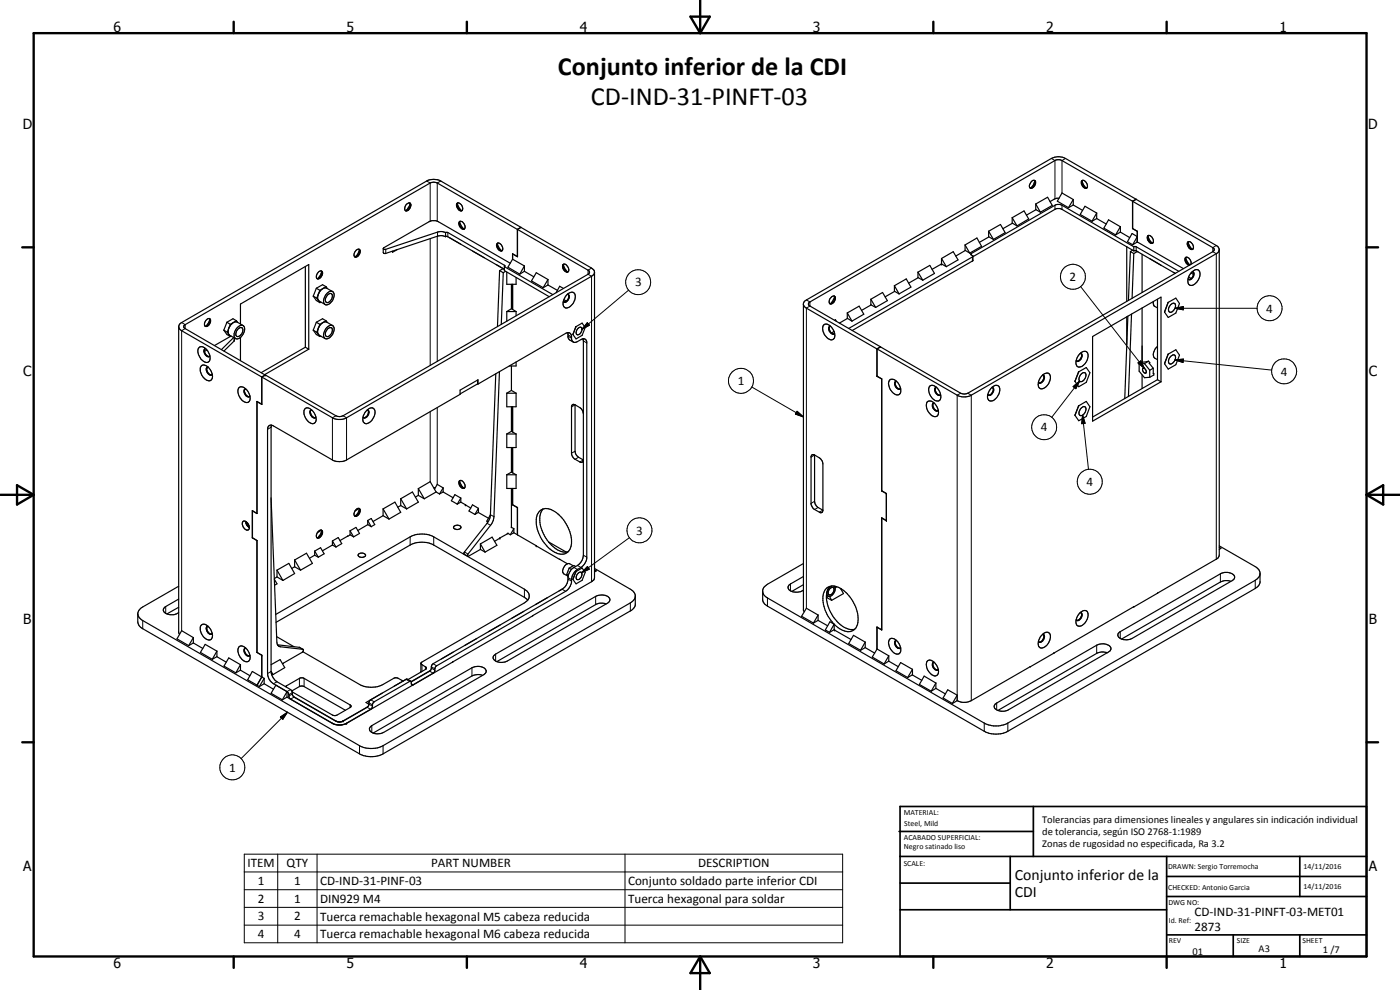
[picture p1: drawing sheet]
<svg xmlns="http://www.w3.org/2000/svg" width="420mm" height="297mm" viewBox="0 0 420 297" stroke-linecap="round" stroke-linejoin="round" font-family="sans-serif">
<g fill="none" stroke="#000" stroke-width=".35">
<path d="M309.1 56.4h.2M310.5 54.1a1.69 1.69 0 0 1-1.2 2.3M310.6 54.3l-.6 1.3-.7 .8M310.6 54.2a1.45 1.45 0 0 1 0 1.6 1.45 1.45 0 0 1-1.5 .6M310.6 54.2a1.43 1.43 0 0 0-1.4 .6 1.43 1.43 0 0 0-.1 1.6M317.8 59.5l-.9 .1-1.8 .9M322.1 59.9l-1.4 2.4M322.1 59.9v1.6M322.1 59.9l-3.4-2-1.4 2.5 3.4 1.9M324.6 54.4l.1-.2a1.51 1.51 0 0 1 1.5 2.2 1.5 1.5 0 0 1-1.6-2zM324.7 54.3l.6 1.3 .7 .8M324.9 54.1a1.61 1.61 0 0 0 1.3 2.3"/>
<path d="M340.9 59.8l-1 .6v8.2M340.9 59.8h.1M341 59.8l-1.1 .6v8.2M106.5 77l.1 .1M106.9 75.1a.67 .67 0 0 1 .6-.4 .67 .67 0 0 1 .6 .5 1.44 1.44 0 0 1-1.7 1.8 1.48 1.48 0 0 1 .5-1.9zM107.8 74.8l.1 .1M107.9 74.9a1.76 1.76 0 0 1-1.3 2.2M107.9 74.9l-.6 1.3-.7 .9M115.1 74.5l13.6-8a2.83 2.83 0 0 1 2.9 0l21.6 12.5M119.2 74.9l-1.4 .8v-.3M121.7 63.2h.1M123 60.9a1.44 1.44 0 0 1 0 1.6 1.44 1.44 0 0 1-1.4 .7"/>
<path d="M123.1 61a1.78 1.78 0 0 1-1.3 2.2M123.1 61.1l-.4 1-.8 1.1M123.1 61a1.51 1.51 0 0 0-1.5 2.2M133.7 69.8h.7l17 9.8 .1 .2-.1 .2M133.7 69.8h.1M133.7 71h.7l17 9.8-2.5-1.4M133.7 69.8v1.2l-1.1-.3-1 .1-15.8 5.2h-.5l-.3-.2 .1-1.3M133.7 69.8l-1.1-.3-1 .1-16 5.2-.5-.2M137.2 61.1l.6 1.3 .7 .8M137.4 60.9a1.53 1.53 0 0 0 .8 2.4 .93 .93 0 0 0 .7-.7 .93 .93 0 0 0-.3-1 1.04 1.04 0 0 0-1.4-.6 1.66 1.66 0 0 0 1.5 2.2M137.9 66.5a1.29 1.29 0 0 1 1.7 1.4 .63 .63 0 0 1-.2 .8 .63 .63 0 0 1-.9-.1 1.75 1.75 0 0 1-.6-2.1zM138 66.5a1.72 1.72 0 0 0 1.4 2.2"/>
<path d="M138 66.5l.3 1.1 .9 1.1M138.1 66.4l-.1 .1M141.8 75.3l3.6 2M149.2 73.1a1.41 1.41 0 0 1 1.5 .6 1.41 1.41 0 0 1-.1 1.6 1.61 1.61 0 0 1-1.4-2.2zM149.3 73.1l.5 1.3 .7 .8M149.4 72.9a1.64 1.64 0 0 0 1.3 2.3M153.8 77.8l-1.4 2.4 3.6 2.1M153.8 77.8l3.6 2M155.3 77l-1.5-.8v1.6M155.3 77h.1M156.3 68.2l-24-13.9a4.9 4.9 0 0 0-3.6-.3l-74.2 42.8-.6 .5-.3 .7M156.3 68.2l-1 .6v8.2"/>
<path d="M156.3 68.2h.1M156.4 68.2l21.1 12.2 .8 .8 .1 .5M156.4 68.2l-1.1 .6v8.2l-1.4-.8M157.4 79.8l-1.4 2.5M157.4 79.8v1.6M169 79.4l.1-.1a1.54 1.54 0 0 1 1.4 2.2 1.44 1.44 0 0 1-1.7-1.6zM169.1 79.4l.5 1.4 .7 .8a1.79 1.79 0 0 1-1.2-2.2zM169.2 79.2l-.1 .2M282.6 77.6l3.5-2.1 1.4 2.5-3.5 2M282.6 77.6l1.4 2.4M282.6 77.6v1.6l1.4 .8M282.6 79.2l-2.9 1.6"/>
<path d="M289.6 73.5l3.6-2.1 1.4 2.5-3.6 2M289.6 73.5l1.4 2.4M289.6 73.5v1.6l1.4 .8M289.7 75.1l-2.9 1.7M296.7 69.4l3.6-2 1.4 2.4-3.6 2M296.7 69.4l1.4 2.4M296.7 69.4v1.6l1.4 .8M296.8 71.1l-2.9 1.6M303.8 65.3l3.5-2 1.4 2.4-3.5 2.1M303.8 65.3l1.4 2.5M303.8 65.3v1.6l1.4 .9M303.9 67l-2.9 1.6"/>
<path d="M310.8 61.2l3.6-2 1.4 2.4-3.6 2.1M310.8 61.2l1.4 2.5M310.8 61.2v1.7l1.4 .8M310.9 62.9l-2.9 1.7M322.1 61.5l2.8 1.6M322.1 61.5l-1.4 .8M329.1 65.6l2.9 1.6M329.1 63.9l-1.4 2.5M329.1 65.6l-1.4 .8M329.1 63.9v1.7M329.1 63.9l-3.5-2-1.4 2.4 3.5 2.1M336.2 69.6l2.8 1.7"/>
<path d="M336.2 68l-1.4 2.5M336.2 69.6l-1.4 .9M336.2 68v1.6M336.2 68l-3.5-2-1.4 2.5 3.5 2M338.1 74v16.4M339.2 75.5l1.1 .6M339.2 75.5l-.5 14.6M339.8 70.1l1.5 .9-1.4 2.4-1.5-.9zM339.9 68.6l1.4 .8M339.9 68.6h.1M339.9 75.1l-.7 .4M340.3 74v1.3"/>
<path d="M340.3 76.1l-.5 13.4M340.3 74h.7l12.8 7.4M340.3 75.3h.7M340.3 74l-21.6-12.4-.7-.3-.9 .1-25.6 14.7-.1 .3 .6 .4-.1 1.5-36.2 20.9M340.3 75.3l-21.6-12.5-.7-.2h-.9l-62.4 36M341 75.3l11.7 6.7-.6-.3M341 75.3l.5 .3M341.3 69.4v3.2M341.3 75.5l-1 .6M341.3 72.6l13.9 8M341.3 72.6l-1.4 .8M342.8 76.3v11.5"/>
<path d="M344.5 70.8a1.41 1.41 0 0 1 1.4 .6 1.41 1.41 0 0 1 0 1.6 1.69 1.69 0 0 1-1.4-2.2zM344.5 70.8l.4 1 .9 1.1M344.7 70.7a1.63 1.63 0 0 0 1.3 2.2M345 77.6l3.6 2.1M356 77.2a1.73 1.73 0 0 0 1.1 2.3l-.9-1.1-.4-1.1M356.5 72.6a1.47 1.47 0 0 0 1.5 2.2M356.6 72.6l.5 1.4 .7 .8-.9-.6-.4-.8zM356.6 72.6a1.01 1.01 0 0 1 1.4 .8l.2 .6-.2 .8M357.4 79.3a1.41 1.41 0 0 0-.2-1.5 1.41 1.41 0 0 0-1.4-.5 1.72 1.72 0 0 0 1.1 2.3M358 74.8h-.1M365.9 74.9l-.1 92.1-.8 .8-55.8 32.3M365.9 74.9l-.2-.7-.7-.5-45.2-26.2a4.5 4.5 0 0 0-4.3 0l-74.2 43.1-.2 .4v92.1l.3 .5"/>
<path d="M365.9 74.9l-.4 .9-.5 .3-73.5 42.5a4.5 4.5 0 0 1-4.2 0l-45.3-26.1-.9-1.1M53.6 98l.3 .7 .6 .5 24.1 13.9M53.6 98v91.7l.3 .6M55.2 97.7l73.9-42.8 1.1-.2 1 .2 45.3 26.2a.64 .64 0 0 1 .4 .6 .64 .64 0 0 1-.4 .6l-73.6 42.5-1 .2-1.1-.2-21.1-12.3-1.1 .6 1-.6-24-13.9-.5-.4zM61.8 96.1l.8-.5a.87 .87 0 0 1 .7 .7 .87 .87 0 0 1-.4 .9 .79 .79 0 0 1-1 .7 .79 .79 0 0 1-.5-1.1zM62.9 95.6v.1M62.9 95.7a1.65 1.65 0 0 1-1.4 2.2M63 95.8l-.4 1-.8 1.1M67.2 99.1l.9 1.3 1 .6M67.2 99.1l1 .6M68.1 96.7l-.9 2.4M68.1 96.7l1 .6"/>
<path d="M68.2 99.7l.5 .6M68.7 98.5l-.2 .9 .2 .9M68.7 98.5l-.5 1.2M69.1 97.3l-.4 1.2M70.1 96.8l-1.4 1.7M70.1 96.8l.9-.2 2 1.1M70.1 96.8l-1 .5M71 96.3l-1.1-.7-1.8 1.1M71 96.3l.3 .5M71 96.3l-.9 .5M71.3 98.2a1.13 1.13 0 0 1 1.1-.6 1.13 1.13 0 0 1 1 .8 2.94 2.94 0 0 1-2.6 3.2l-.3-.2a2.99 2.99 0 0 1 .8-3.2zM71.3 98.9a.85 .85 0 0 1 .8-.6 .85 .85 0 0 1 .8 .5 1.73 1.73 0 0 1-1.9 2.1 1.52 1.52 0 0 1 .3-2z"/>
<path d="M72.2 97.2v-6l20.5-11.8v25.4M91.6 80v24.2M94 88.9l.9 1.3 1.1 .6M94 99.1l.9 1.3 1.1 .6M94 88.9l1.1 .6M94 99.1l1.1 .6M94.9 86.5l-.9 2.4M94.9 96.7l-.9 2.4M94.9 86.5l1.1 .6M94.9 96.7l1.1 .6M95.1 89.5l.9 1.3M95.1 99.7l.9 1.3"/>
<path d="M95.2 83.6h.1M95.5 88.3a1.71 1.71 0 0 0 .3 2l1.8 1.1M95.5 98.5l-.2 .9 .2 .9 2.1 1.3M95.5 88.3l-.4 1.2M95.5 98.5l-.4 1.2M95.6 81.6a.66 .66 0 0 1 .6-.3 .66 .66 0 0 1 .6 .4 1.48 1.48 0 0 1-1.7 1.9l-.2-.8zM96 87.1l-.5 1.2M96 97.3l-.5 1.2M96.3 90.6l-.3 .2M96.4 81.3l.2 .1M96.6 81.4a1.81 1.81 0 0 1-1.3 2.2M96.6 81.4l-.4 1.1-.9 1.1"/>
<path d="M96.9 96.8l1-.2 1.9 1.1M96.9 96.8l-.7 .6-.7 1.1M96.9 96.8l-.9 .5M97.9 86l-1.1-.6-1.9 1.1M97.9 96.3l-1.1-.7-1.9 1.1M97.9 86l-1.9 1.1M97.9 86l.3 .5M97.9 96.3l.3 .5M97.9 96.3l-1 .5M98 98.3l1-.6a1.12 1.12 0 0 1 1.3 .4 1.12 1.12 0 0 1-.2 1.4 2.4 2.4 0 0 1-2.5 2.1 2.3 2.3 0 0 1 .4-3.3zM98 88.2a1.2 1.2 0 0 1 1.1-.8 1.2 1.2 0 0 1 1.1 .7 2.82 2.82 0 0 1-2.6 3.3 2.25 2.25 0 0 1 .4-3.2zM98.3 88.5l.4-.3a.66 .66 0 0 1 .8-.1 .66 .66 0 0 1 .3 .7 1.78 1.78 0 0 1-1.9 1.9 1.65 1.65 0 0 1 .4-2.2z"/>
<path d="M98.3 98.7a.77 .77 0 0 1 .8-.4 .77 .77 0 0 1 .7 .7 1.62 1.62 0 0 1-2 1.8l-.1-1.1zM99.8 87.5l-1.7-1a2.28 2.28 0 0 0-2.6 1.8M149.9 81.2l1.1 .6M149.9 81.2l-.6 16.8M151 81.8l-.6 15.5M151 80.6l-1.1 .6M151.4 80v1.2l13.4 7.8M151.4 80l14.5 8.4M151.7 81.4l-.7 .4M152.1 81.7v3.6h2.8v-2M152.1 93.5v2.9M152.1 93.5h2.8"/>
<path d="M153.5 85.3v7.3M153.5 92.6l1.4 .9M153.5 92.6l-1.4 .9M153.8 85.3v7.5M154.9 93.5v1.2M157.4 81.4l2.8 1.7M157.4 81.4l-1.4 .9M164.5 83.9l-3.6-2.1-1.4 2.5 3.5 2M164.5 85.5l2.8 1.6M164.5 83.9l-1.5 2.4M164.5 85.5l-1.5 .8M164.5 83.9v1.6"/>
<path d="M169.1 90.5l.1 .1M169.1 86.5l-1.1-.6-1.1 1.9M169.1 90.2l.6 .4M169.2 89.9l.8 .4M170.1 88.4a1.39 1.39 0 0 1 2.4-.2 3.3 3.3 0 0 1-2.8 4.2l-.4-.3a2.92 2.92 0 0 1 .8-3.7zM170.3 88.3h.2a1.47 1.47 0 0 1 .1 1.6 1.47 1.47 0 0 1-1.3 .8l-.1-.1M170.4 99.8l.1 .4a1.76 1.76 0 0 0 .5 1.8l1 .6M170.5 88.3a1.61 1.61 0 0 1-1.3 2.3M170.5 81.5l-.1 .1M172.9 98l1.8-1.1 .9 1.4-.9 2.3-1.8 1.1-1-1.3M172.9 98l-1 2.4M173.3 98.7l.4-.4 .7-.1a1.42 1.42 0 0 1-1.3 2.2l-.2-.7z"/>
<path d="M178.4 81.7l-.2 .6-.7 .6-73.5 42.4a4.5 4.5 0 0 1-4.2 0l-21.2-12.2M178.4 81.7v91.6l-.2 .7-.7 .5-17.7 10.3M242.9 90.7l73.9-42.7 .6-.1 1.3 .3 45.3 26.1 .4 .4-.1 .5-.3 .3-73.6 42.5-1 .2-1.1-.2-45.2-26.2-.5-.6zM247.3 97.4a2.26 2.26 0 0 1 2.8 1.5 1.9 1.9 0 0 1-.5 3.1 3.3 3.3 0 0 1-2.4-4.5zM249 97.9a1.56 1.56 0 0 0 1.3 2.3M249.2 97.9l-.4 .1a1.66 1.66 0 0 0 1.3 2.3l.4-.3M249.3 89.3l.4-.3 .6-.2a1.5 1.5 0 0 1-.6 2.3l-.4 .1a1.07 1.07 0 0 1 0-1.9zM250.3 99.4l-.8 .5M250.5 89l-.6 1.3-.7 .8M250.5 88.9a1.76 1.76 0 0 1-1.5 2.2M250.5 96.1l.2-.2 .3 .5M254.3 93.9l3.5-2 1.4 2.4-3.5 2.1"/>
<path d="M254.3 93.9l1.4 2.5M254.3 93.9v1.6l1.4 .9M254.3 95.5l-2.4 1.4M261.4 89.8l3.5-2 1.4 2.4-3.5 2M261.4 89.8l1.4 2.4M261.4 89.8v1.6l1.4 .8M261.4 91.5l-2.8 1.6M268.4 85.7l3.6-2 1.4 2.4-3.6 2.1M268.4 85.7l1.4 2.5M268.4 85.7v1.7l1.4 .8M268.5 87.4l-2.9 1.7M275.5 81.7l3.5-2.1 1.4 2.4-3.5 2.1"/>
<path d="M275.5 81.7l1.4 2.4M275.5 81.7v1.6l1.4 .8M275.6 83.3l-2.9 1.7M338.1 95v8.4M338.5 94.9l-.9 24.7M339.6 94.2l-.9 24.8M342.8 92.4v16.4M346.1 90.5l.2 1.2 1.1 .7M347.4 89.8v24.1M350.6 90.7l2.3-1.2 1.1 1.6-1.1 2.8-2.3 1.3-1.1-1.6M350.6 90.7l-1.1 2.9M351.3 91.5l.8-.5a1.09 1.09 0 0 1 .7 .9 1.09 1.09 0 0 1-.4 1l-.6 .6a.82 .82 0 0 1-1.1-.2 .82 .82 0 0 1 .1-1.1z"/>
<path d="M356.7 83.1l.8 .5M357.4 82a1.63 1.63 0 0 1 2.4-.8 3.4 3.4 0 0 1-2.4 4.4l-.8-.5v-1.4M357.4 82l-.8 1.7M357.5 81.9l.7 .4M357.8 81.5a.97 .97 0 0 1 .2 1.7l-.7 .7-.7-.2M358 81.6l.2 .7M358.2 82.3a1.67 1.67 0 0 1-1.5 1.6M59.7 104.3a1.45 1.45 0 0 1 2.2 .5 3.1 3.1 0 0 1 .8 3.7 1.87 1.87 0 0 1-2.6-1.1 2.81 2.81 0 0 1-.4-3.1zM60.4 109.8a2.06 2.06 0 0 1 2.9 1.4 2.1 2.1 0 0 1-.2 3 3.2 3.2 0 0 1-2.7-4.4zM61.5 104.6a1.62 1.62 0 0 0 1.4 2.3M61.8 104.6a.96 .96 0 0 0-.7 .8 .96 .96 0 0 0 .4 .9 1.04 1.04 0 0 0 1.4 .6M62.1 105l-.7 .5"/>
<path d="M62.3 110.2a1.59 1.59 0 0 0 1.3 2.2M62.3 110.2a1.45 1.45 0 0 0 .8 2.4l.5-.2M62.3 110.2l-.3 .3M63 106.8l-.1 .1M63.7 112.3l-.1 .1M68.7 100.3l2 1.3M68.7 100.3l.4 .7M69.1 101l-4.7 2.7M69.4 100.8l-.3 .2M70.1 101.3l-3.6 3.6M70.3 101.4v.9l-3.1 3M71.7 116.3a1.86 1.86 0 0 1 2.7 1.1 2.23 2.23 0 0 1 0 3.3 3.2 3.2 0 0 1-2.7-4.4z"/>
<path d="M72.2 101.2v7M73.6 116.7a1.64 1.64 0 0 0 1.3 2.3M73.8 116.7h-.2a1.48 1.48 0 0 0 .9 2.4l.5-.3M78.6 113.1v8.2M91.6 104.2l1.1 .6M91.6 104.2l-13.2 7.6M92.7 104.8l-13.3 7.6M96.3 100.8l-.3 .2M143.3 115.2h.2M143.3 115.2l-5.2 3M143.3 114v1.2M143.5 115.2v-1.2l-5.4 3.1v1.2l-34.1 19.7a4.9 4.9 0 0 1-4.2 0l-17.7-10.2a1.09 1.09 0 0 0-1.3-.1 1.09 1.09 0 0 0-.5 1.1v73.3a3.7 3.7 0 0 0 1.8 3l4 2.4"/>
<path d="M143.5 115.2l26.2-15.2a1.07 1.07 0 0 1 1.2-.1 1.07 1.07 0 0 1 .6 .9v1a1.06 1.06 0 0 0 .7 .9 1.06 1.06 0 0 0 1.1-.2l1.1-.6a1.04 1.04 0 0 1 1.1-.2 1.04 1.04 0 0 1 .6 .9v64.9a4.1 4.1 0 0 1-1.7 2.8l-1.1 .6a4.2 4.2 0 0 0-1.8 4.1l-.1 .3a3.8 3.8 0 0 1-1.7 2.1l-38.8 22.5-.8 2-6.1 3.6-.5-.1-.1-.8M148.8 112.1l-1.7 43.1-.9 1.8-6.9 8.7v.5l1.1 .7M149.9 111.5l-1.7 43.9-.7 1.9-7 8.9-.1 .7M152.1 118v4h2.8v-4M152.1 118h2.8M153.5 109.8v7.3M153.5 117.1l1.4 .9M153.5 117.1l-1.4 .9M154.9 108.6v1.2h-2M175 101.6l.1 65a4.6 4.6 0 0 1-3.4 4l-.2 .3M263.2 112.9l1.4 .8v33.6M263.2 112.9l1.4 .8"/>
<path d="M264.2 104.1l-1 .6v8.2M264.2 104.1h.1M267 114a2.05 2.05 0 0 1 2.9 1.5 1.97 1.97 0 0 1-.2 2.9 3.2 3.2 0 0 1-3.1-3.3zM268.8 114.4a1.64 1.64 0 0 0 1.4 2.3M269.1 114.4a1.05 1.05 0 0 0-.7 1 1.05 1.05 0 0 0 .6 .9l.7 .5 .6-.3M279 115.9a2.06 2.06 0 0 1 2.9 1.4 2.46 2.46 0 0 1 0 2.9 2.56 2.56 0 0 1-3-2.3l-.2-1.3zM280.9 116.2a1.43 1.43 0 0 0-.1 1.7 1.43 1.43 0 0 0 1.4 .6l.1-.1M280.9 116.2h.2M280.9 116.2a1.63 1.63 0 0 0 1.3 2.3M297.5 116.4a1.34 1.34 0 0 1 1.4-.8 1.34 1.34 0 0 1 1.1 1 3.7 3.7 0 0 1-2.5 3.7 1.42 1.42 0 0 1-.9-2.3zM297.7 116.2h.1M297.8 116.2a1.42 1.42 0 0 1 .2 1.6 1.42 1.42 0 0 1-1.5 .7l-.1-.1"/>
<path d="M297.9 116.2a1.64 1.64 0 0 1-1.3 2.3M311.6 114.7l.1 .2M311.7 114.9h.2M312.7 112.7a1.35 1.35 0 0 1 1.2-.8 1.35 1.35 0 0 1 1.3 .7 3.3 3.3 0 0 1-3 4 2.32 2.32 0 0 1 0-3.3zM312.9 112.6h.1a1.45 1.45 0 0 1-.8 2.4l-.4-.1M313.1 112.6a1.69 1.69 0 0 1-1.2 2.3M323.8 111.5l2.2-1.2 1.1 1.5-1.1 2.9-2.2 1.3-1.2-1.6M323.8 111.5l-1.2 2.9M324.1 106.2a1.35 1.35 0 0 1 1.1-.8 1.35 1.35 0 0 1 1.3 .7 3.5 3.5 0 0 1-2.7 4.1l-.2-.1a2.63 2.63 0 0 1 .5-3.9zM324.2 106h.2M324.4 106a1.44 1.44 0 0 1 .1 1.6 1.44 1.44 0 0 1-1.5 .7v-.1M324.4 106a1.61 1.61 0 0 1-1.3 2.3"/>
<path d="M324.6 112.1l.8-.3a1.43 1.43 0 0 1-.1 2.2 .82 .82 0 0 1-1.2 .5 .82 .82 0 0 1-.2-1.3zM327.9 101l20.5-11.8v25.4l-20.5 11.8zM341.9 109.3v2.1l1.6 1.9 1.5-.1M342.8 112.5v4.1M343 110.5a.86 .86 0 0 1 .9 .5 .86 .86 0 0 1-.2 1 1.04 1.04 0 0 1-.7-1.5zM343.5 109.1l1.5 2M343.5 109.1l-1.6 .2M344.7 108.4l-1.8 .3-1 .6M344.7 108.4l.4 .4-.2 .2 1.2 1.5M344.7 108.4l-1.2 .7M345 111.1v2.1M346.1 110.5l.2 2-1.3 .7"/>
<path d="M346.1 110.5l-1.1 .6M347.4 113.9l-19.5 11.2M347.4 113.9l1 .7M347.4 103.9a2.51 2.51 0 0 0-.8 3.6l.8 .4M349.5 109v.1M350.6 106.3l2.3-1.4 1.1 1.7-1.1 2.8-2.3 1.3-1.1-1.6M350.6 106.3h.1M350.6 106.3l-1.1 2.8M351.3 107a.8 .8 0 0 1 .7-.5 .8 .8 0 0 1 .8 .4 1.91 1.91 0 0 1-1.7 2.3 1.45 1.45 0 0 1 .2-2.2zM77.1 120.5l1.5 .8M77.2 120.5h-.1M78.6 121.3l-1.5-.9v33.7l-1.3-.8v8"/>
<path d="M81.5 127.6l-.1 73.9M91.5 122.7a1.81 1.81 0 0 1 2.5 .7 2.77 2.77 0 0 1 .4 3.6 2.33 2.33 0 0 1-2.7-1.6 2.62 2.62 0 0 1-.2-2.7zM93.4 123.1a1.65 1.65 0 0 0 1.1 2.2M93.4 123a1.45 1.45 0 0 0 .9 2.4h.3M93.4 123h.1M94.7 125.3h-.2M94.8 125.1l-.2 .3M110.1 123.1a1.34 1.34 0 0 1 1.3-.7 1.34 1.34 0 0 1 1.2 1 3.2 3.2 0 0 1-3.1 3.6h-.1a2.61 2.61 0 0 1 .7-3.9zM110.2 123h.2M110.4 123l.1 .1M110.4 123.1a1.49 1.49 0 0 1-1.2 2.3l-.2-.3M110.5 123.2a1.64 1.64 0 0 1-1.4 2.1"/>
<path d="M152.1 130.2v4.1h2.8v-4.1M152.1 130.2h2.8M153.5 122v7.4M153.5 134.3v7.3M153.5 129.4l1.4 .8M153.5 129.4l-1.4 .8M153.8 122v7.6M153.8 134.3v7.6M171.7 121.5l.3-.2 .6 .2 .1 14.4 .7 1.1 1.7 1-.2 .6-.5 .2-.4-.2a3.6 3.6 0 0 1-2.1-1.6l-.4-.8v-14.4zM172.6 121.5l1.4 .8a2.43 2.43 0 0 1 1.1 1.8M244.5 136.5l1.8 1.2 .5 .7 .2 .8v13.9M244.5 136.5v13.9l.1 .8 .7 .9 1.7 1"/>
<path d="M244.5 136.5l-.8-.1-.3 .5v14.4l.9 1.4 1.8 1.1 .7-.1 .2-.6M278.3 120.6a1.71 1.71 0 0 1 2.4 .7 2.84 2.84 0 0 1 .5 3.6 2.93 2.93 0 0 1-3.2-3.3zM280.2 120.9a1.63 1.63 0 0 0 1.3 2.3M280.2 120.9a1.46 1.46 0 0 0-.2 1.6 1.46 1.46 0 0 0 1.4 .8l.2-.2M280.2 120.9h.2M323.8 121.8l2.2-1.4 1.1 1.6-1.1 3-2.2 1.2-1.2-1.6M323.8 121.8l-1.2 2.8M324.3 122.7l1-.7a1.26 1.26 0 0 1 .1 2 .86 .86 0 0 1-1.1 .7 .86 .86 0 0 1-.4-1.3zM72.9 156.5l.3-.2a1.78 1.78 0 0 1 1.3 2.7 1.81 1.81 0 0 1-1.6-2.5zM73.8 156.5l.3 1 .7 .8M74.3 156.9l.4 .7M77.1 154.1l-1.4-.9v8.2"/>
<path d="M81.4 149.4l1.7 43.3 .2 .8M96.4 159a1.69 1.69 0 0 1-1.1 2.4M96.5 159.1l-1.2 .7M96.5 159.1a1.58 1.58 0 0 1-.9 2.4l-.5-.2M96.5 159.1a1.54 1.54 0 0 0-1.4 2.2M96.6 159.3l-.4 .9-.9 1.2M105.1 159.3l1.7-1.1 1.1 1.9-1.8 1M105.1 159.3l1 1.8M105.1 159.3v1.1l1 .7M106.5 154.8l.1 .1M106.9 152.9a.67 .67 0 0 1 .6-.4 .67 .67 0 0 1 .6 .5 1.47 1.47 0 0 1-1.7 1.8l-.2-.7zM107.9 152.7l-1.3 .6"/>
<path d="M107.9 152.7a1.81 1.81 0 0 1-1.3 2.2M107.9 152.7l-.6 1.4-.7 .8M110.4 156.2l1-.6 1.1 1.8-1.1 .6M110.4 156.2l1 1.8M110.4 156.2v1.2M110.4 157.4l1 .6M110.4 157.4l-3 1.8M115 154.7l-3 1.8M115 152.7l1.7 3M115 152.7v2M115 154.7l1.7 1M115 152.7l3.5-2 1.8 3-3.6 2"/>
<path d="M120.3 151.7l-.9 .5M120.3 149.6l1.7 3.1M120.3 149.6v2.1M120.3 151.7l1.7 1M120.3 149.6l3.5-2 1.7 3.1-3.5 2M125.5 148.6l-.8 .5M125.5 146.6l1.8 3M125.5 146.6v2M125.5 148.6l1.8 1M125.5 146.6l3.6-2.1 1.8 3.1M130.1 146.3h.5M130.9 147.6l-3.6 2"/>
<path d="M130.9 147.6l1 .6M133 147.6l3 1.8M133 146.4l-1.1 1.8M133 147.6l-1.1 .6M133 146.4v1.2M133 146.4l-1.8-1.1-.8 1.5M136.2 157.9a1.32 1.32 0 0 1 2.1 .4 1.23 1.23 0 0 1-1.1 .6 1.23 1.23 0 0 1-1.1-.8zM137.9 144.3a1.24 1.24 0 0 1 1.6 1.1l.1 .5a.73 .73 0 0 1-.7 .7 .73 .73 0 0 1-.7-.6 1.7 1.7 0 0 1-.3-1.7zM138 144.3l.5 1.4 .7 .8M138 144.3a1.63 1.63 0 0 0 1.4 2.1M138.1 144.2l-.1 .1M138.3 150.7l1.4 .8"/>
<path d="M138.3 149.4l-1.8-1-1 1.8 1.7 1.1M138.3 149.4l-1.1 1.9M138.3 150.7l-1.1 .6M138.3 149.4v1.3M139.6 151.5l1.7 .9M139.7 151.5h.1M143.5 153.8l3.1 1.7M143.6 152.5l-1.1 1.8M143.6 152.5v1.2l-1.1 .6M143.6 152.5l-1.8-1-1.1 1.8 1.8 1M147.2 154.6l-1.1 1.8 .4 .2M152.1 142.5v4.1h2.8v-4.1"/>
<path d="M152.1 142.5h2.8M152.5 159.9l-2.6 1.6M153.4 158.2l.8 .4M153.5 146.6l-.1 11.7M153.5 141.6l1.4 .9M153.5 141.6l-1.4 .9M153.8 146.6v4.9M153.8 151.4l1.5 .9M153.8 151.5l1.5 .8M153.8 151.5h.1M154.2 159.9l1.1 .5M154.2 158.6l-1 1.8"/>
<path d="M154.2 159.9l-1 .5M154.2 158.6v1.3M155.3 152.3v8.1M155.3 152.3v8.2l5.6 3.2M155.3 152.3h.1M161.7 153.7a3.3 3.3 0 0 1 4.7-.2 11.3 11.3 0 0 1 5 10.5 3 3 0 0 1-5 1.7 11.2 11.2 0 0 1-5.3-10.8zM163 152.7a6.4 6.4 0 0 0-.1 7.1 9.4 9.4 0 0 0 6.3 5.9l1.3-.1M264.6 155.4v33.6M264.6 155.4l1.4 .8M264.6 147.3l1.4 .8M264.6 147.2l1.4 .9M264.7 147.3h-.1"/>
<path d="M266 148.1v8.2l-1.3-.9M53.6 179.7l-3.9 2.3a1.17 1.17 0 0 0-.7 1.3 1.17 1.17 0 0 0 1.2 .9 3.7 3.7 0 0 0 3.4-.4M75.7 161.4l1.4 .8M75.8 161.3l1.3 .9M75.8 161.3l-.1 .1M77.1 162.2v33.5M82.3 173.8l.8 1.4-.7 .4M83.1 173.1l-.8 .5M83.1 171.1l1.8 3.1M83.1 171.1v2M83.1 173.1l1.8 1.1M83.1 171.1l3.6-2.1 1.7 3.1-3.5 2.1"/>
<path d="M88.4 170.1l-.8 .5M88.4 168l1.8 3.1M88.4 168v2.1M88.4 170.1l1.8 1M88.4 168l3.6-2 1.8 3-3.6 2.1M94.4 166.6l-1.5 .9M94.4 165.4l1.8-1.1 1.1 1.9-1.8 1M94.4 165.4l1.1 1.8M94.4 165.4v1.2M94.4 166.6l1.1 .6M95.2 161.3l.1 .1M99.8 163.5l-3 1.8"/>
<path d="M99.8 162.3l1.7-1 1.1 1.8-1.8 1M99.8 162.3l1 1.8M99.8 162.3v1.2M99.8 163.5l1 .6M104.3 160.9h.1M104.3 160.9l-2.2 1.3M105.1 160.5l-.8 .4M107.6 166.3a1.19 1.19 0 0 1 1.2-.4 1.19 1.19 0 0 1 .9 .9 1.32 1.32 0 0 1-2.2-.3zM144.2 164.8l-3.8 2.1M144.2 163.2l1.4 2.5M144.2 163.2v1.6M144.2 164.8l1.4 .9"/>
<path d="M144.2 163.2l3.5-2 1.4 2.4-3.5 2.1M150 161.5l-1.6 .9M152.4 160l.8 .4M155.3 160.4h.1M160.9 163.7l7.1 4.2M160.9 163.7h.1M164.3 179.3l-3.6 2.1M164.6 162.6l5.4 3.1M168 167.8l2.3 1.4M168 167.8v.1M168.1 167.8l-.1 .1M168.7 176.8l-38.7 22.3-.5 .6-.1 1-.3 .6-5.7 3.3"/>
<path d="M168.7 176.8l-.9 .5M170.1 172.3l.5 .3M170.8 170.5l-.7 1.8M170.8 170.5l.7 .4M171.5 170.9a5.2 5.2 0 0 0-1.1 3.5 3.6 3.6 0 0 1-1.7 2.4M172 169.8l-1-.6a2.04 2.04 0 0 0-1.8 3l1.3 .7-.4-.6M172.8 170l-.6-.3-1.4 .8M172.9 171.5l-1 2.4M172.9 171.5l1.8-1.1 .9 1.3-.9 2.4-1.8 1.1-1-1.3M173.4 172.1a.67 .67 0 0 1 .9-.4 .67 .67 0 0 1 .3 .9 1.1 1.1 0 0 1-1.6 1.1l-.1-.6zM178.4 170.6l10.8 6.2 .9 .7 .6 1.2v2.9l-.9 1.3-74.8 43.3a7.8 7.8 0 0 1-7.1 0l-65.1-37.6a2.46 2.46 0 0 1-1.5-2v-2.6l.9-1.5 11.4-6.6M178.4 171l.6 .3-.6 .3"/>
<path d="M190.7 179l-.6 1.1-.9 .8-74.2 42.8a7.8 7.8 0 0 1-7.1 0l-65.1-37.5-1.1-1-.4-.9M241.1 173l-3.9 2.2a1.17 1.17 0 0 0-.7 1.3 1.17 1.17 0 0 0 1.1 1M241.1 177a4 4 0 0 1-3.5 .5M241.1 175.4l-3.5 2.1M248 178.6l.6 .3M248.2 179.3l-.2 .1M248.2 178.7v.6M248.2 179.3l1.4 .8M248.6 178.9h.4M249 178.9l.6 1.2M249 176.7a.68 .68 0 0 1 .7-.5 .68 .68 0 0 1 .6 .5 1.41 1.41 0 0 1-1.6 1.7 1.56 1.56 0 0 1 .3-1.7zM249.1 175.9a6.2 6.2 0 0 0-.4 6.5 9.8 9.8 0 0 0 6.6 6.5l1.2-.1"/>
<path d="M249.6 175.8a2.15 2.15 0 0 0-1 3.1M250.3 175.9a2.1 2.1 0 0 1-1.3 3M250.6 176.3l.4-.3zM251.1 176a11 11 0 0 1 6.3 11.2l-.9 1.6M251.1 176a3 3 0 0 0-4.1 3.1 10.8 10.8 0 0 0 6.9 10.3l1.3 .1 1.3-.7M252.3 176.6l.8 1.5-3.5 2M252.6 176.8l-.2 .1M347.4 178h.1M365.9 163.8l10.8 6.2 .9 .7 .6 1.2v2.9l-.9 1.3-74.8 43.3a7.8 7.8 0 0 1-7.1 0l-65.1-37.5-.9-.7-.4-.8-.1-3.2a2.39 2.39 0 0 1 1.4-1.9l10.8-6.2M365.9 164.2l.5 .3-.5 .3M369.4 174.4a3.8 3.8 0 0 0-3.1 .2l-29.7 17.1M378.2 172.2l-.3 .9-1.2 1-74.6 43.1a7.7 7.7 0 0 1-5 .4l-1.7-.6-65.1-37.6a2.48 2.48 0 0 1-1.4-1.9"/>
<path d="M53.6 182.2l-3.5 2M58 192.9l2.9 1.7M58 191.3l-1.4 2.4M58 192.9l-1.4 .8M58 191.3v1.6M58 191.3l-3.5-2.1-1.4 2.5 3.5 2M60.4 187.6a1.37 1.37 0 0 1 1.9 .2 3.5 3.5 0 0 1 1.1 3.9 2.05 2.05 0 0 1-2.8-1.4 2.62 2.62 0 0 1-.2-2.7zM62.3 188a1.58 1.58 0 0 0 1.3 2.2M62.3 188h-.2a1.59 1.59 0 0 0 1.3 2.3l.3-.3M62.4 187.9l-.1 .1M65.1 197l2.8 1.7M65.1 195.4l-3.5-2.1-1.5 2.4 3.6 2.1"/>
<path d="M65.1 195.4l-1.4 2.4M65.1 195.4v1.6l-1.4 .8M71.7 194.1a1.85 1.85 0 0 1 2.7 1.1 2.65 2.65 0 0 1 .2 3.2 2.2 2.2 0 0 1-2.7-1.6l-.2-.3a2.57 2.57 0 0 1 0-2.4zM72.2 199.4v1.7M72.2 199.4l-1.4 2.5M72.2 199.4l-3.5-2-1.5 2.5 3.6 2M73.6 194.5a1.64 1.64 0 0 0 1.3 2.3M73.8 194.4a1 1 0 0 0-.2 1.8 .88 .88 0 0 0 1.4 .4M77.1 195.7l1.5 .9v6.6M77.1 195.7h.1M81.4 199.4l2.7-1.5 1.4 2.4-3.6 2.1M82.8 184.4l40.3-23.3a7.8 7.8 0 0 1 7.1 0l27.2 15.7a2.18 2.18 0 0 1 1.4 2 2.18 2.18 0 0 1-1.4 2.1l-30.8 17.7-.3 .4 .1 2.6"/>
<path d="M83 191l5.3 3.1M83.3 193.5l6.6 .7 1.1 .7M83.3 193.5l.8 .6 6.9 .8M85 199l-.2 .1M90.9 195.5l17 9.9a7.8 7.8 0 0 0 7.1 0l3.5-2a2.81 2.81 0 0 1 2.1 .7l.5 .2M91 194.9l-.2 .7-5.9 3.5M126.3 199.1l1.5 1.1v.6l-5.4 3.1M135.8 198.6l-32.1 18.6M135.8 198.6v.1M136 195.7l-3.6 2M143.1 191.6l-3.6 2M148.3 196.6l30.5-17.7a3.1 3.1 0 0 1 4.2 .9l-.1 .6-.6 .6-30 17.3a3.2 3.2 0 0 1-4.3-.8z"/>
<path d="M150.1 187.5l-3.5 2M152.7 188.8l.1 .1M152.8 188.9l-17 9.7M157.2 183.4l-3.5 2.1M158.4 180.1l-1-.9-27.2-15.7a7.8 7.8 0 0 0-7.1 0l-40.3 23.2M159.9 184.7l-7.1 4.2M181.9 181.2a3.7 3.7 0 0 0-3.1 .2l-29.7 17.1M245.5 186.1l2.9 1.6M245.5 184.5l-3.5-2-1.4 2.4 3.5 2M245.5 184.5l-1.4 2.4M245.5 186.1l-1.4 .8M245.5 184.5v1.6"/>
<path d="M250.3 188.9l5.1 3M250.3 187.3l-1.3 2.4M250.3 188.9l-1.3 .8M250.3 187.3v1.6M250.3 187.3l-1.2-.7-1.4 2.4 1.3 .7M259.7 194.3l2.8 1.7M259.7 192.7l-1.4 2.4M259.7 194.3l-1.4 .8M259.7 192.7v1.6M259.7 192.7l-3.6-2.1-1.4 2.5 3.6 2M263.2 188.2l1.4 .8M264.6 189l-1.4-.9v6.7"/>
<path d="M266.7 198.4l2.9 1.6M266.7 196.8l-3.5-2.1-1.4 2.4 3.5 2.1M266.7 196.8l-1.4 2.4M266.7 198.4l-1.4 .8M266.7 196.8v1.6M267 191.8a1.85 1.85 0 0 1 2.7 1.1 2.65 2.65 0 0 1 .2 3.2 2.9 2.9 0 0 1-3.2-2.9zM268.8 192.2l-.2 .7 .5 1 .5 .5 .6 .1M269.1 192.2h-.2a1.37 1.37 0 0 0-.2 1.6 1.37 1.37 0 0 0 1.5 .6M270.3 194.3l-.1 .1M278.5 198.2a2.61 2.61 0 0 1 3 2.2 1.37 1.37 0 0 1 .2 1.6 1.37 1.37 0 0 1-1.5 .7 3.2 3.2 0 0 1-1.7-4.5zM280.2 198.8a1.66 1.66 0 0 0 1.1 2.2M280.2 198.7h.2"/>
<path d="M280.2 198.7a1.4 1.4 0 0 0-.2 1.6 1.4 1.4 0 0 0 1.5 .7M312.9 190.3l.3 .1a1.5 1.5 0 0 1-1.5 2.2l-.1-.2M313 190.2a1.3 1.3 0 0 1 1.8-.3 1.3 1.3 0 0 1 .4 1.8 3 3 0 0 1-3 2.7 1.76 1.76 0 0 1-.3-2.6zM313.1 190.4a1.63 1.63 0 0 1-1.3 2.3M316.3 195.9v.1M316.3 196h.1M323 185.9l.2 .3M324.1 183.9a1.34 1.34 0 0 1 1.3-.7 1.34 1.34 0 0 1 1.1 .9 3.4 3.4 0 0 1-2.7 3.8 1.31 1.31 0 0 1-.8-2l.4-1zM324.2 183.8h.2M324.4 183.8a1.42 1.42 0 0 1 .1 1.6 1.42 1.42 0 0 1-1.4 .7M324.4 183.8a1.59 1.59 0 0 1-1.2 2.3M332.3 195.9l-1.1-.3-1.8 .3-29.9 17.2"/>
<path d="M335.6 190l30.7-17.8a3.2 3.2 0 0 1 4.2 .8l-.1 .7-.6 .5-30 17.4a3 3 0 0 1-4.3-.9zM72.2 201.1l2.8 1.6M72.2 201.1l-1.4 .8M77.2 205.6l.6 .4M77.2 205.5l-.1 .1M78.6 203.1l-2.9-1.6-1.4 2.5 2.8 1.6M78.6 203.1l-1.4 2.5M78.6 203.1l.7 .4M79.3 205.1l2.8 1.7M79.3 203.5l-1.5 2.5M79.3 205.1l-1.5 .9M79.3 203.5v1.6"/>
<path d="M81.4 201.5v.6M81.4 201.4l.5 1M81.4 202.1a4.3 4.3 0 0 0 1.7 2.5l4.1 2.3 .4 .4M81.4 202.1l.5 .3M82.8 205.6l-1.4 2.4 3.3 2M85.7 206l4.2-2.5 1-.1 14.2 8.1 .3 .5-4.4 2.6h-1.1l-12.2-7M86.1 209.2l13.9 8M86.1 207.5a1.69 1.69 0 0 1 .7 1.7l.4 .6M86.1 207.5l-1.4 2.5M86.1 209.2l-1.4 .8M86.1 207.5v1.7M87.6 207.3l2.4-1.4h1.1l12.6 7.2"/>
<path d="M87.6 207.3l.2 1.3 .5 .6 12.5 7.2M88.1 209l12.8 7.4M99.7 217l.3 .2M100 217.2a4.7 4.7 0 0 0 3.7 0M100 217.2a5 5 0 0 0 3.7 0M100.9 216.4l1 .2M102.9 216.3l-1 .4-.6-.1M102.9 216.3v.1M102.9 216.4l-.7 .2M110.4 212l-7.5 4.3M111.2 218.1l30.4-17.7a3.2 3.2 0 0 1 4.3 .8l-.1 .6-.6 .6-30.1 17.4a3.2 3.2 0 0 1-4.2-.7v-.6zM111.2 210l-.5 .9a1.26 1.26 0 0 1-.5 1.3l-7.3 4.2"/>
<path d="M111.2 210l-1.4 .8 .9 .5M121.9 203.8l-10.7 6.2M121.9 203.8h.3l1.1 .6M121.9 203.8l-3.6 2.1M123.3 204.4l-11 6.2-.4 .4a2.18 2.18 0 0 1-.7 1.8l-7.5 4.4M123.3 204.4l.1 .1M123.4 204.5v.1M129.1 201.2l-5.7 3.3M144.8 202.6a4.2 4.2 0 0 0-3.2 .2l-29.6 17.2M273.8 202.5l2.8 1.6M273.8 200.8l-1.4 2.5M273.8 200.8v1.7l-1.4 .8"/>
<path d="M273.8 200.8l-3.5-2-1.4 2.5 3.5 2M280.9 206.5l2.8 1.7M280.9 204.9l-1.4 2.5M280.9 206.5l-1.4 .9M280.9 204.9v1.6M280.9 204.9l-3.5-2-1.5 2.5 3.6 2M281.6 200.8l-.2 .3M287.3 208.6l-1.5 2.5M287.3 210.2l-1.5 .9M287.3 208.6v1.6M287.3 208.6l-2.9-1.6-1.4 2.4 2.8 1.7M298.7 211.3l30.4-17.7a3.2 3.2 0 0 1 4.3 .8l-.2 .9-.5 .3-30.1 17.4a3.4 3.4 0 0 1-4.2-.7v-.6z"/>
<path d="M309.1 200l.1 .1M309.2 200.1l-17.7 10.1a4.5 4.5 0 0 1-4.2 0"/>
</g>
<g fill="none" stroke="#000" stroke-width=".3">
<path d="M128 54.3l1.1 .6v11.4M132.3 54.3l-1.1 .6v11.4M315.5 47.5l1.1 .7v11.4M319.8 47.5l-1.1 .7v9.7M115.8 74.8v1.2M129.1 71.6v38M131.2 70.9v37.5M131.3 69.6v1.3M134.4 69.8v1.2M151.4 79.6v.4M291.5 76.1v.4M291.8 77.1v1.2"/>
<path d="M316.6 61.6v1.2M318.7 61.6v1.2M341 74v1.3M365 73.7l-1 .6v1.2l1 .6v91.7M54.5 96.8l1.1 .6v1.2l-1.1 .6v90M176.3 96.8l.6 .8-2.2 1.2zM177.5 80.4l-1 .7v1.2l1 .6v91.6M188.6 87.1l-13.9 11.7M242 90l1.1 .6v1.2l-1.1 .7v90M324.3 86l19.2 24.6M352.6 92.5l2.5-.5v1zM352.6 92.5h24.7"/>
<path d="M70.3 101.3v1M170.5 100.9l1 .6M170.5 100.5l1 .6M175.1 102.3l1 .6M225.6 116.1l15.5 9M288.3 118l-1 .6v91.6M290.4 118l1.1 .6v91.6M322.1 116l1.9-1.7-1.1 2.3zM324 114.3l-8.4 10.9M341.5 108.9l.8-.6 1.2 2.3zM352.6 108l2.6-.3-.2 1.1zM352.6 108l29.1 3"/>
<path d="M81.4 128.2l-1.1 .6M100.8 124.8l-1 .5v12.7M102.9 124.8l1.1 .5v12.7M129.1 123.5v21M131.2 122.3v23M172.6 121.5l-1.1 .6M172.6 135.4l-1.1 .6M173.6 137.2l-1 .6M175.1 138l-1.1 .6M239.2 123.4l1.9 1.7-2.4-.9zM244.5 136.5l-1.1 .7M324.9 124.6l.8 2.4-1.1 .1z"/>
<path d="M324.9 124.6l1.8 16.2M146.2 157l1 .6M147.2 154.4l1 .6M244.5 150.4l-1.1 .6M245.5 152.3l-1 .6M247 153.1l-1.1 .6M123.1 161.1v2.4M130.2 161.1v2.4M139.4 165.6l1.1 .6M157.4 176.8v2.4M168.7 176.8l1 .6M170.5 173.7l1 .7"/>
<path d="M170.5 173.3l1 .6M172.2 170.3l1.1 .6M173.3 169.7l1.1 .6M175.1 166.6l1 .6M176.3 170l.6 .8-2.3 1zM178.8 178.9v2.5M188.9 161.3l-14.3 10.5M230.3 179.4v2.5M237.2 175.2v2.1M250.3 175.9l.6 .2M366.3 172.2v2.4M376.7 174.1v2.5"/>
<path d="M42.8 186.2v2.4M49.7 182v2M83.4 193.6l.7 .5M89.8 194.2l1.1 .6M126.6 199.4v2.1M130 199.1l1.1 .7M148.7 196.3v2M189.2 180.9v2.4M329.1 193.6v2.4M336.2 189.5v2.1M81.4 201.5l-1.1 .6M83.1 204.6l-1 .5"/>
<path d="M84.1 215.1l2.2-1.4-1.4 2.1zM86 205.8v.4M86.3 213.7l-14 13.9M87.2 206.9l-1.1 .6M87.7 208.2l-1 .6M87.7 207.8l-1 .6M88.3 209.2l-1.1 .6M89.9 203.5v2.5M91.3 203.5v2.5M99.8 217h.1M100.9 216.4h.1M104 217h.1"/>
<path d="M105.1 211.5v.8M110.2 212.2l1 .6M110.7 211.3l1.1 .6M110.7 210.9l1.1 .6M111.2 210l1.1 .6M111.6 217.7v2.1M121.9 203.8l1 .7M123.4 205.1l.6 .4M127.7 200.1v.8M128.9 201.4l1.1 .6M129.4 200.4l1.1 .7M129.4 200.1l1.1 .6"/>
<path d="M141.6 200.4v2.4M295.4 217v2.4M299.1 210.9v2.1M302.5 217v2.4M107.9 223.7v2.5M115 223.7v2.5M73.3 256.3h179.6v26.6h-179.6zM83.3 256.3v26.6M95.2 256.3v26.6M187.6 256.3v26.6M73.3 261.6h179.6M73.3 267h179.6"/>
<path d="M73.3 272.2h179.6M73.3 277.6h179.6"/>
<circle cx="191.5" cy="84.7" r="3.7"/>
<circle cx="322" cy="83" r="3.7"/>
<circle cx="381" cy="92.5" r="3.7"/>
<circle cx="222.4" cy="114.3" r="3.7"/>
<circle cx="385.4" cy="111.4" r="3.7"/>
<circle cx="313.4" cy="128.2" r="3.7"/>
<circle cx="191.9" cy="159.1" r="3.8"/>
<circle cx="327.1" cy="144.6" r="3.8"/>
<circle cx="69.7" cy="230.3" r="3.7"/>
</g>
<g fill="#000">
<circle cx="282.5" cy="79.2" r=".18"/>
<circle cx="79.6" cy="112.5" r=".18"/>
<circle cx="139.6" cy="151.5" r=".18"/>
<circle cx="266" cy="148.1" r=".18"/>
<circle cx="266" cy="156.2" r=".18"/>
<circle cx="150" cy="161.5" r=".18"/>
<circle cx="160.9" cy="163.7" r=".18"/>
<circle cx="78.6" cy="196.6" r=".18"/>
<circle cx="250.5" cy="189" r=".18"/>
<circle cx="102.9" cy="216.3" r=".18"/>
<circle cx="104" cy="217" r=".18"/>
</g>
<g fill="none" stroke="#000" stroke-width=".71">
<path d="M10.1 9.9h400v277.1h-400zM70.1 6.5v3.4M140.1 6.5v3.4M207.2 5h5.8l-2.9 4.9zM210.1 0v9.9M280.1 6.5v3.4M350.1 6.5v3.4M6.7 74.2h3.4M410.1 74.2h3.5M.1 148.5h10M5.1 145.6l5 2.9-5 2.9zM410.1 148.5h10"/>
<path d="M410.1 148.5l5-2.9v5.8zM6.7 222.7h3.4M410.1 222.7h3.5M70.1 287v3.4M140.1 287v3.4M210.1 287v10M210.1 287l2.9 5h-5.8zM280.1 287v3.4M350.1 287v3.4"/>
</g>
<g fill="none" stroke="#000" stroke-width=".51">
<path d="M269.8 249.5h40.3M270.1 242h140v45h-140zM270.1 257h140M303.2 257v16M310.1 242v15M350.1 257v30M390.1 257v12M270.1 265h33.1M270.1 273h80M350.1 269h60M350.1 263h60M350.1 280.5h60"/>
<path d="M370.1 280.5v6.5M390.1 280.5v6.5"/>
</g>
<path d="M176.3 96.8l.6 .8-2.2 1.2zM352.6 92.5l2.5-.5v1zM322.1 116l1.9-1.7-1.1 2.3zM341.5 108.9l.8-.6 1.2 2.3zM352.6 108l2.6-.3-.2 1.1zM239.2 123.4l1.9 1.7-2.4-.9zM324.9 124.6l.8 2.4-1.1 .1zM176.3 170l.6 .8-2.3 1zM84.1 215.1l2.2-1.4-1.4 2.1z" fill="#000"/>
<g font-size="7.9">
<text x="167.5" y="22.5">Conjunto inferior de la CDI</text>
<text x="177.4" y="31.5">CD-IND-31-PINFT-03</text>
</g>
<g font-size="4.7">
<text x="304.6" y="263.9">Conjunto inferior de la</text>
<text x="304.6" y="269.3">CDI</text>
</g>
<g font-size="4.2">
<text x="34" y="9.6">6</text>
<text x="104" y="9.6">5</text>
<text x="174" y="9.6">4</text>
<text x="244" y="9.6">3</text>
<text x="314" y="9.6">2</text>
<text x="384" y="9.6">1</text>
<text x="6.8" y="38.7">D</text>
<text x="410.6" y="38.7">D</text>
<text x="7" y="112.9">C</text>
<text x="410.8" y="112.9">C</text>
<text x="7" y="187.1">B</text>
<text x="410.8" y="187.1">B</text>
<text x="7" y="261.4">A</text>
<text x="410.8" y="261.4">A</text>
<text x="34" y="290.4">6</text>
<text x="104" y="290.4">5</text>
<text x="174" y="290.4">4</text>
<text x="244" y="290.4">3</text>
<text x="314" y="290.4">2</text>
<text x="384" y="290.4">1</text>
</g>
<g font-size="3.9">
<text x="190.6" y="85.9">3</text>
<text x="321" y="84.3">2</text>
<text x="380" y="93.8">4</text>
<text x="384.4" y="112.7">4</text>
<text x="221.4" y="115.5">1</text>
<text x="312.4" y="129.5">4</text>
<text x="326.1" y="145.8">4</text>
<text x="191" y="160.4">3</text>
<text x="68.8" y="231.5">1</text>
<text x="74.2" y="260.2">ITEM</text>
<text x="86" y="260.2">QTY</text>
<text x="129.4" y="260.2">PART NUMBER</text>
<text x="209.5" y="260.2">DESCRIPTION</text>
<text x="77.3" y="265.6">1</text>
<text x="88.3" y="265.6">1</text>
<text x="96.1" y="265.6">CD-IND-31-PINF-03</text>
<text x="188.5" y="265.6">Conjunto soldado parte inferior CDI</text>
<text x="77.3" y="270.8">2</text>
<text x="88.3" y="270.8">1</text>
<text x="96.1" y="270.8">DIN929 M4</text>
<text x="188.5" y="270.9">Tuerca hexagonal para soldar</text>
<text x="358.5" y="275">CD-IND-31-PINFT-03-MET01</text>
<text x="77.3" y="276.2">3</text>
<text x="77.3" y="281.5">4</text>
<text x="88.3" y="276.2">2</text>
<text x="88.3" y="281.5">4</text>
<text x="96.1" y="276.3">Tuerca remachable hexagonal M5 cabeza reducida</text>
<text x="96.1" y="281.6">Tuerca remachable hexagonal M6 cabeza reducida</text>
<text x="358.5" y="279.4">2873</text>
</g>
<g font-size="3.1">
<text x="312.7" y="246.8">Tolerancias para dimensiones lineales y angulares sin indicación individual</text>
<text x="312.7" y="250.4">de tolerancia, según ISO 2768-1:1989</text>
<text x="312.7" y="254">Zonas de rugosidad no especificada, Ra 3.2</text>
<text x="357.9" y="286.4">01</text>
<text x="377.7" y="285.6">A3</text>
<text x="397" y="285.9">1 /7</text>
</g>
<g font-size="2.4">
<text x="271.2" y="244.4">MATERIAL:</text>
<text x="271.3" y="252">ACABADO SUPERFICIAL:</text>
<text x="271.4" y="247.9">Steel, Mild</text>
<text x="271.3" y="254.6">Negro satinado liso</text>
<text x="271.2" y="259.7">SCALE:</text>
<text x="350.6" y="260.8">DRAWN: Sergio Torremocha</text>
<text x="391.2" y="260.6">14/11/2016</text>
<text x="350.6" y="267">CHECKED: Antonio Garcia</text>
<text x="391.2" y="266.7">14/11/2016</text>
<text x="350.6" y="271.4">DWG NO:</text>
<text x="350.8" y="276.9">Id. Ref:</text>
<text x="350.8" y="282.8">REV</text>
<text x="371.2" y="282.9">SIZE</text>
<text x="390.9" y="282.9">SHEET</text>
</g>
</svg>
